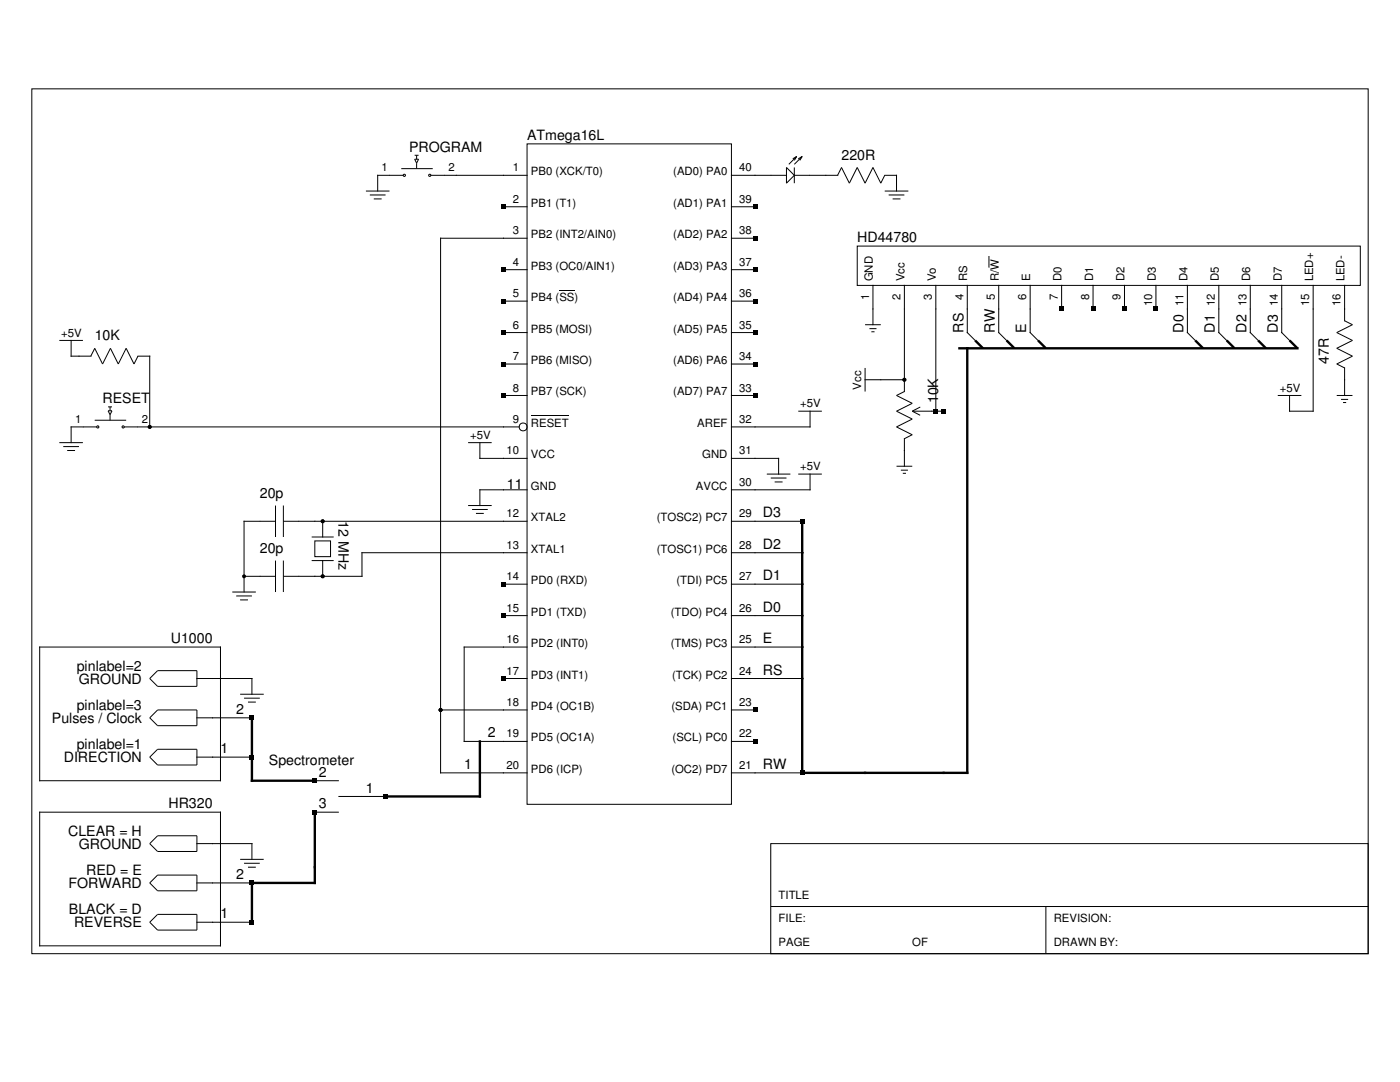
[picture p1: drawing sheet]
<svg xmlns="http://www.w3.org/2000/svg" width="279mm" height="216mm" viewBox="0 0 279 216" stroke-linecap="round" stroke-linejoin="round" font-family="sans-serif">
<g fill="none" stroke="#000" stroke-width=".2">
<path d="M6.3 17.7h266.7v172.6h-266.7zM73 38.1h4.7M73.8 38.9h3.1M74.6 39.7h1.6M80.1 33.7h6.3M80.5 35h-5.1v3.1M80.5 34.8h.3v.3h-.3zM82.8 31h.7M82.8 31.8h.7l-.4 .8zM83.1 31v.8M83.1 32.6v1M85.6 34.8h.3v.3h-.3z"/>
<path d="M86 35h19.2M105.2 28.7h40.8v131.8h-40.8zM146 35h11M157 33.4l1.5 1.6-1.5 1.6zM158.5 35h8.7M158.5 33.4v3.2M159 31.2l-1.6 1.6M159 31.2l-.8 .5M159 31.2l-.5 .8M160.1 31.2l-1.6 1.6M160.1 31.2l-.8 .5M160.1 31.2l-.5 .8"/>
<path d="M167.2 35l.7-1.6 1.6 3.2 1.6-3.2 1.5 3.2 1.6-3.2 1.6 3.2 .8-1.6h2.3v3.1M176.6 38.1h4.7M177.4 38.9h3.1M178.1 39.7h1.6M100.5 53.8h4.7M100.5 41.3h4.7M105.2 47.5h-17.3v106.7h17.3M111.6 57.9h3.1M146 53.8h4.7M146 47.5h4.7M146 41.3h4.7M171.1 49.1h100.4v7.8h-100.4z"/>
<path d="M174.2 56.9v7.9M180.5 56.9v21.2l-1.6 .8 3.2 1.6-3.2 1.5 3.2 1.6-3.2 1.6 3.2 1.6-1.6 .7M186.8 56.9v25.1M193 56.9v9.5l1.6 1.5M197.4 51.1v2.3M199.3 56.9v9.5l1.6 1.5M205.6 56.9v9.5l1.6 1.5M211.9 56.9v4.8M218.1 56.9v4.8M224.4 56.9v4.8M230.7 56.9v4.8M237 56.9v9.5l1.5 1.5"/>
<path d="M243.2 56.9v9.5l1.6 1.5M249.5 56.9v9.5l1.6 1.5M255.8 56.9v9.5l1.6 1.5M262.1 56.9v25.1h-4.7v-3.1M268.3 56.9v7.1l1.6 .8-3.1 1.6 3.1 1.5-3.1 1.6 3.1 1.6-3.1 1.5 1.5 .8M11.8 67.9h4.7M14.2 67.9v3.2h3.9M18.1 71.1l.8-1.6 1.6 3.1 1.5-3.1 1.6 3.1 1.6-3.1 1.5 3.1 .8-1.5h2.4v14.1M100.5 78.9h4.7M100.5 72.6h4.7M100.5 66.4h4.7M100.5 60.1h4.7"/>
<path d="M146 78.9h4.7M146 72.6h4.7M146 66.4h4.7M146 60.1h4.7M172.6 64.8h3.2M172.6 75.8h7.9M172.6 73.4v4.7M173.5 65.6h1.4M173.9 66.2h.6M255 78.9h4.7M266.8 78.9h3.1M267.6 79.7h1.4"/>
<path d="M268.3 73.4v5.5M11.8 88.3h4.7M12.6 89.1h3.2M13.4 89.9h1.6M18.9 83.9h6.3M19.3 85.2h-5.1v3.1M19.4 85h.3v.4h-.3zM21.6 81.2h.8M21.6 82h.8l-.4 .8zM22 81.2v.8M22 82.8v1M24.4 85h.3v.4h-.3z"/>
<path d="M24.8 85.2h78.8M93.4 88.3h4.7M95.8 88.3v3.2h9.4M105.2 97.7h-9.4v3.2M106 83h7.5M146 91.5h9.4v3.1M153 94.6h4.7M153.8 95.4h3.2M154.6 96.2h1.6M159.3 94.6h4.7M159.3 82h4.7M161.7 94.6v3.1h-15.7"/>
<path d="M161.7 82v3.2h-15.7M178.9 93h3.2M179.8 93.8h1.4M180.2 94.4h.6M180.5 87.5v5.5M183.7 81.2l-1.6 .8M188.3 82h-6.2l1.5 .9M268 80.3h.7M46.4 118.1h4.7M47.1 118.9h3.2M47.9 119.7h1.6M48.7 115h6.3"/>
<path d="M55 104h-6.3v14.1M55 100.9v6.3M55 111.9v6.2M56.6 104h48.6M56.6 100.9v6.3M56.6 111.9v6.2M62.2 107.2h4.4M62.2 111.9h4.4M62.8 107.9h3.2v3.2h-3.2zM64.4 104v3.2M64.4 111.9v3.1M93.4 100.9h4.7"/>
<path d="M94.2 101.7h3.1M95 102.4h1.6M100.5 116.6h4.7M105.2 110.3h-33v4.7h-15.6M146 116.6h14.1M146 110.3h14.1M146 104h14.1M7.9 129.1h36.1v26.7h-36.1zM31.5 133.8h7.8v3.2h-7.8l-1.6-1.6zM39.3 135.4h11v3.1M47.9 138.5h4.7M48.7 139.3h3.1"/>
<path d="M100.5 122.8h4.7M100.5 135.4h4.7M105.2 129.1h-12.6v18.8h12.6M146 129.1h14.1M146 122.8h14.1M146 135.4h14.1M31.5 141.7h7.8v3.1h-7.8l-1.6-1.6zM31.5 149.5h7.8v3.1h-7.8l-1.6-1.5zM39.3 143.2h11M39.3 151.1h11M49.5 140.1h1.6M62.8 155.8h4.7"/>
<path d="M67.5 158.9h9.4M87.9 141.7h17.3M146 154.2h14.1M146 147.9h4.7M146 141.7h4.7M7.9 162.1h36.1v26.6h-36.1zM31.5 166.8h7.8v3.1h-7.8l-1.6-1.6zM31.5 174.6h7.8v3.1h-7.8l-1.6-1.5zM39.3 168.3h11v3.2M39.3 176.2h11M47.9 171.5h4.7M48.7 172.3h3.1"/>
<path d="M49.5 173h1.6M62.8 162.1h4.7M153.8 168.3h119.2v22h-119.2zM31.5 182.5h7.8v3.1h-7.8l-1.6-1.6zM39.3 184h11M153.8 180.9h119.2M208.7 180.9v9.4"/>
<circle cx="104.4" cy="85.2" r=".79"/>
</g>
<path d="M193 69.5v84.7h-32.9v-50.2M194.6 67.9l1.6 1.6M200.9 67.9l1.6 1.6M207.2 67.9l1.5 1.6M238.5 67.9l1.6 1.6M244.8 67.9l1.6 1.6M251.1 67.9l1.6 1.6M257.4 67.9l1.5 1.6h-67.4M50.3 143.2v12.6h12.5M95.8 147.9v11h-18.9M62.8 162.1v14.1h-12.5v7.8" fill="none" stroke="#000" stroke-width=".47"/>
<g fill="#000">
<path d="M100 59.6h.9v1h-.9zM100 53.3h.9v1h-.9zM100 40.8h.9v.9h-.9zM150.2 59.6h1v1h-1zM150.2 53.3h1v1h-1zM150.2 47.1h1v.9h-1zM150.2 40.8h1v.9h-1zM100 78.4h.9v1h-.9zM100 72.2h.9v.9h-.9zM100 65.9h.9v.9h-.9zM150.2 78.4h1v1h-1zM150.2 72.2h1v.9h-1z"/>
<path d="M150.2 65.9h1v.9h-1zM192.9 69.3h.3v.4h-.3zM211.4 61.2h.9v.9h-.9zM217.7 61.2h.9v.9h-.9zM223.9 61.2h1v.9h-1zM230.2 61.2h1v.9h-1zM186.3 81.6h.9v.9h-.9zM187.9 81.6h.9v.9h-.9zM100 116.1h.9v.9h-.9zM159.6 103.5h1v1h-1zM159.9 110.1h.4v.4h-.4zM159.9 116.4h.4v.3h-.4z"/>
<path d="M100 122.4h.9v.9h-.9zM100 134.9h.9v1h-.9zM159.9 135.2h.4v.4h-.4zM159.9 128.9h.4v.4h-.4zM159.9 122.7h.4v.3h-.4zM49.8 142.8h.9v.9h-.9zM49.8 150.6h.9v.9h-.9zM62.4 155.3h.9v1h-.9zM76.5 158.5h.9v.9h-.9zM150.2 147.5h1v.9h-1zM150.2 141.2h1v.9h-1zM159.6 153.7h1v1h-1z"/>
<path d="M49.8 175.7h.9v.9h-.9zM62.4 161.6h.9v.9h-.9zM49.8 183.6h.9v.9h-.9z"/>
<circle cx="180.5" cy="75.8" r=".39"/>
<circle cx="29.9" cy="85.2" r=".4"/>
<circle cx="48.7" cy="115" r=".4"/>
<circle cx="64.4" cy="104" r=".4"/>
<circle cx="64.4" cy="115" r=".4"/>
<circle cx="87.9" cy="141.7" r=".4"/>
</g>
<g font-size="2.8">
<text x="105.2" y="27.9">ATmega16L</text>
<text x="81.7" y="30.3">PROGRAM</text>
<text x="167.9" y="31.8">220R</text>
<text x="171.1" y="48.3">HD44780</text>
<text x="18.9" y="67.9">10K</text>
<text x="192.3" y="66.4" transform="rotate(-90 192.3 66.4)">RS</text>
<text x="198.5" y="66.4" transform="rotate(-90 198.5 66.4)">RW</text>
<text x="204.8" y="66.4" transform="rotate(-90 204.8 66.4)">E</text>
<text x="236.2" y="66.4" transform="rotate(-90 236.2 66.4)">D0</text>
<text x="242.5" y="66.4" transform="rotate(-90 242.5 66.4)">D1</text>
<text x="248.7" y="66.4" transform="rotate(-90 248.7 66.4)">D2</text>
<text x="255" y="66.4" transform="rotate(-90 255 66.4)">D3</text>
<text x="265.2" y="72.6" transform="rotate(-90 265.2 72.6)">47R</text>
<text x="20.5" y="80.5">RESET</text>
<text x="187.3" y="80.5" transform="rotate(-90 187.3 80.5)">10K</text>
<text x="51.8" y="99.3">20p</text>
<text x="101.2" y="97.6">11</text>
<text x="67.5" y="104" transform="rotate(90 67.5 104)">12 MHz</text>
<text x="152.3" y="103.2">D3</text>
<text x="51.8" y="110.3">20p</text>
<text x="152.3" y="109.5">D2</text>
<text x="152.3" y="115.8">D1</text>
<text x="152.3" y="122.1">D0</text>
<text x="34.1" y="128.3">U1000</text>
<text x="152.3" y="128.3">E</text>
<text x="15.3" y="133.8">pinlabel=2</text>
<text x="15.7" y="136.4">GROUND</text>
<text x="152.3" y="134.6">RS</text>
<text x="15.3" y="141.7">pinlabel=3</text>
<text x="47.1" y="142.4">2</text>
<text x="10.4" y="144.3">Pulses / Clock</text>
<text x="15.3" y="149.5">pinlabel=1</text>
<text x="97.3" y="147.2">2</text>
<text x="12.7" y="152.1">DIRECTION</text>
<text x="44" y="150.3">1</text>
<text x="53.7" y="152.6">Spectrometer</text>
<text x="63.6" y="155">2</text>
<text x="92.6" y="153.4">1</text>
<text x="152.3" y="153.4">RW</text>
<text x="33.6" y="161.3">HR320</text>
<text x="63.6" y="161.3">3</text>
<text x="73" y="158.1">1</text>
<text x="13.6" y="166.8">CLEAR = H</text>
<text x="15.7" y="169.4">GROUND</text>
<text x="13.7" y="177.2">FORWARD</text>
<text x="17.2" y="174.6">RED = E</text>
<text x="47.1" y="175.4">2</text>
<text x="13.7" y="182.5">BLACK = D</text>
<text x="14.8" y="185">REVERSE</text>
<text x="44" y="183.2">1</text>
</g>
<g font-size="2.3">
<text x="76.2" y="34.2">1</text>
<text x="89.5" y="34.2">2</text>
<text x="102.4" y="34.2">1</text>
<text x="106" y="35">PB0 (XCK/T0)</text>
<text x="134.4" y="35">(AD0) PA0</text>
<text x="147.5" y="34.2">40</text>
<text x="102.4" y="40.5">2</text>
<text x="106" y="41.3">PB1 (T1)</text>
<text x="134.4" y="41.3">(AD1) PA1</text>
<text x="147.5" y="40.5">39</text>
<text x="102.4" y="46.8">3</text>
<text x="106" y="47.5">PB2 (INT2/AIN0)</text>
<text x="134.4" y="47.5">(AD2) PA2</text>
<text x="147.5" y="46.8">38</text>
<text x="102.4" y="53">4</text>
<text x="106" y="53.8">PB3 (OC0/AIN1)</text>
<text x="134.4" y="53.8">(AD3) PA3</text>
<text x="147.5" y="53">37</text>
<text x="102.4" y="59.3">5</text>
<text x="147.5" y="59.3">36</text>
<text x="173.4" y="59.8" transform="rotate(-90 173.4 59.8)">1</text>
<text x="174.2" y="56.2" transform="rotate(-90 174.2 56.2)">GND</text>
<text x="179.7" y="59.8" transform="rotate(-90 179.7 59.8)">2</text>
<text x="180.5" y="56.2" transform="rotate(-90 180.5 56.2)">Vcc</text>
<text x="186" y="59.8" transform="rotate(-90 186 59.8)">3</text>
<text x="186.8" y="56.2" transform="rotate(-90 186.8 56.2)">Vo</text>
<text x="192.3" y="59.8" transform="rotate(-90 192.3 59.8)">4</text>
<text x="193" y="56.2" transform="rotate(-90 193 56.2)">RS</text>
<text x="198.5" y="59.8" transform="rotate(-90 198.5 59.8)">5</text>
<text x="199.3" y="56.2" transform="rotate(-90 199.3 56.2)">R/W</text>
<text x="204.8" y="59.8" transform="rotate(-90 204.8 59.8)">6</text>
<text x="205.6" y="56.2" transform="rotate(-90 205.6 56.2)">E</text>
<text x="211.1" y="59.8" transform="rotate(-90 211.1 59.8)">7</text>
<text x="211.9" y="56.2" transform="rotate(-90 211.9 56.2)">D0</text>
<text x="217.4" y="59.8" transform="rotate(-90 217.4 59.8)">8</text>
<text x="218.1" y="56.2" transform="rotate(-90 218.1 56.2)">D1</text>
<text x="223.6" y="59.8" transform="rotate(-90 223.6 59.8)">9</text>
<text x="224.4" y="56.2" transform="rotate(-90 224.4 56.2)">D2</text>
<text x="230.7" y="56.2" transform="rotate(-90 230.7 56.2)">D3</text>
<text x="237" y="56.2" transform="rotate(-90 237 56.2)">D4</text>
<text x="243.2" y="56.2" transform="rotate(-90 243.2 56.2)">D5</text>
<text x="249.5" y="56.2" transform="rotate(-90 249.5 56.2)">D6</text>
<text x="255.8" y="56.2" transform="rotate(-90 255.8 56.2)">D7</text>
<text x="262.1" y="56.2" transform="rotate(-90 262.1 56.2)">LED+</text>
<text x="268.3" y="56.2" transform="rotate(-90 268.3 56.2)">LED-</text>
<text x="102.4" y="65.6">6</text>
<text x="106" y="60.1">PB4 (SS)</text>
<text x="134.4" y="60.1">(AD4) PA4</text>
<text x="147.5" y="65.6">35</text>
<text x="229.9" y="61" transform="rotate(-90 229.9 61)">10</text>
<text x="236.2" y="61" transform="rotate(-90 236.2 61)">11</text>
<text x="242.5" y="61" transform="rotate(-90 242.5 61)">12</text>
<text x="248.7" y="61" transform="rotate(-90 248.7 61)">13</text>
<text x="255" y="61" transform="rotate(-90 255 61)">14</text>
<text x="261.3" y="61" transform="rotate(-90 261.3 61)">15</text>
<text x="267.6" y="61" transform="rotate(-90 267.6 61)">16</text>
<text x="12.2" y="67.1">+5V</text>
<text x="102.4" y="71.9">7</text>
<text x="106" y="66.4">PB5 (MOSI)</text>
<text x="134.4" y="66.4">(AD5) PA5</text>
<text x="147.5" y="71.9">34</text>
<text x="106" y="72.6">PB6 (MISO)</text>
<text x="134.4" y="72.6">(AD6) PA6</text>
<text x="171.9" y="77.7" transform="rotate(-90 171.9 77.7)">Vcc</text>
<text x="102.4" y="78.1">8</text>
<text x="106" y="78.9">PB7 (SCK)</text>
<text x="134.4" y="78.9">(AD7) PA7</text>
<text x="147.5" y="78.1">33</text>
<text x="159.7" y="81.3">+5V</text>
<text x="255.4" y="78.1">+5V</text>
<text x="15" y="84.4">1</text>
<text x="28.3" y="84.4">2</text>
<text x="93.8" y="87.5">+5V</text>
<text x="102.4" y="84.4">9</text>
<text x="106" y="85.2">RESET</text>
<text x="139.1" y="85.2">AREF</text>
<text x="147.5" y="84.4">32</text>
<text x="101.1" y="90.7">10</text>
<text x="106" y="91.5">VCC</text>
<text x="140.2" y="91.5">GND</text>
<text x="147.5" y="90.7">31</text>
<text x="159.7" y="93.8">+5V</text>
<text x="106" y="97.7">GND</text>
<text x="138.9" y="97.7">AVCC</text>
<text x="147.5" y="97">30</text>
<text x="101.1" y="103.2">12</text>
<text x="106" y="104">XTAL2</text>
<text x="131.1" y="104">(TOSC2) PC7</text>
<text x="147.5" y="103.2">29</text>
<text x="101.1" y="109.5">13</text>
<text x="106" y="110.3">XTAL1</text>
<text x="131.1" y="110.3">(TOSC1) PC6</text>
<text x="147.5" y="109.5">28</text>
<text x="101.1" y="115.8">14</text>
<text x="106" y="116.6">PD0 (RXD)</text>
<text x="135" y="116.6">(TDI) PC5</text>
<text x="147.5" y="115.8">27</text>
<text x="101.1" y="122.1">15</text>
<text x="106" y="122.8">PD1 (TXD)</text>
<text x="133.9" y="122.8">(TDO) PC4</text>
<text x="147.5" y="122.1">26</text>
<text x="101.1" y="128.3">16</text>
<text x="106" y="129.1">PD2 (INT0)</text>
<text x="133.9" y="129.1">(TMS) PC3</text>
<text x="147.5" y="128.3">25</text>
<text x="101.1" y="134.6">17</text>
<text x="106" y="135.4">PD3 (INT1)</text>
<text x="134.1" y="135.4">(TCK) PC2</text>
<text x="147.5" y="134.6">24</text>
<text x="101.1" y="140.9">18</text>
<text x="106" y="141.7">PD4 (OC1B)</text>
<text x="134" y="141.7">(SDA) PC1</text>
<text x="147.5" y="140.9">23</text>
<text x="101.1" y="147.2">19</text>
<text x="106" y="147.9">PD5 (OC1A)</text>
<text x="134.2" y="147.9">(SCL) PC0</text>
<text x="147.5" y="147.2">22</text>
<text x="101.1" y="153.4">20</text>
<text x="106" y="154.2">PD6 (ICP)</text>
<text x="134" y="154.2">(OC2) PD7</text>
<text x="147.5" y="153.4">21</text>
<text x="155.4" y="179.3">TITLE</text>
<text x="155.4" y="184">FILE:</text>
<text x="210.3" y="184">REVISION:</text>
<text x="155.4" y="188.7">PAGE</text>
<text x="182.1" y="188.7">OF</text>
<text x="210.3" y="188.7">DRAWN BY:</text>
</g>
</svg>
